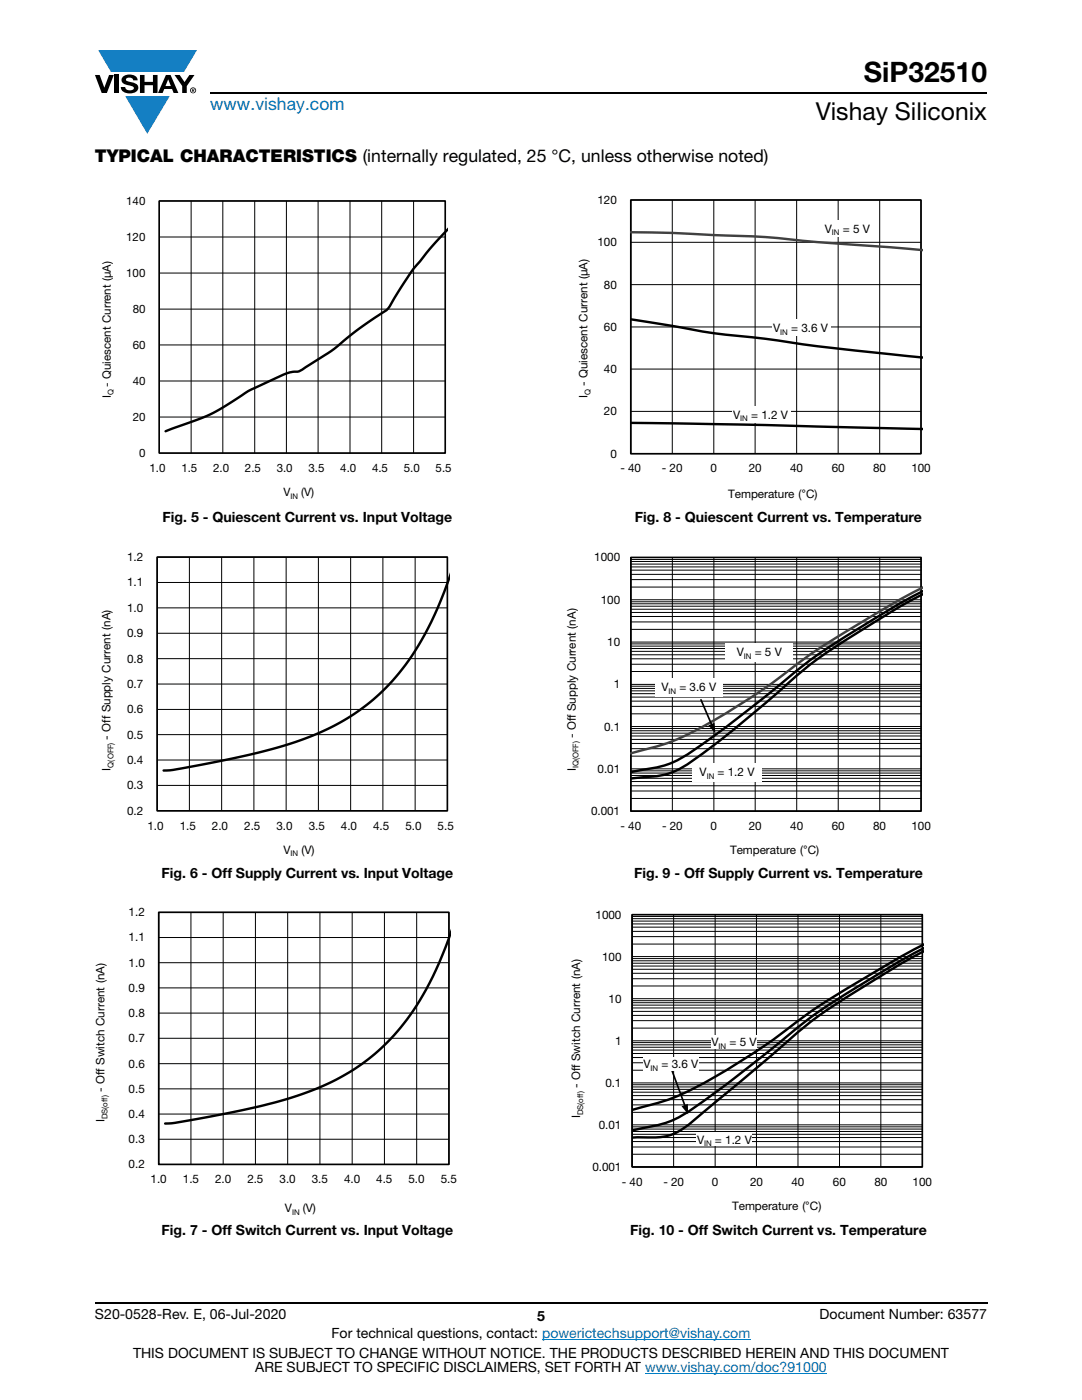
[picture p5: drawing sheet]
<svg xmlns="http://www.w3.org/2000/svg" width="216mm" height="279mm" viewBox="0 0 216 279" stroke-linecap="round" stroke-linejoin="round" font-family="sans-serif">
<g fill="#147fc3">
<path d="M19.6 10h19.7l-2.6 4.3h-1.1h-13.5z"/>
<path d="M25 19.2h8.9l-4.5 7.5z"/>
</g>
<g fill="#000">
<path d="M18.9 15h1l.9 2.5 1-2.5h.9l-1.4 3.6h-1zM22.9 15h.9v3.6h-.9zM24.6 15.3a2.1 2.1 0 0 1 2.8 .3l.1 .4h-.9a.79 .79 0 0 0-.7-.5 .79 .79 0 0 0-.8 .4l.3 .3 1 .2a1.08 1.08 0 0 1 1.2 1 1.08 1.08 0 0 1-1.1 1.2 1.73 1.73 0 0 1-2.4-1.2h.9a.96 .96 0 0 0 .8 .6 .96 .96 0 0 0 .9-.4 1.31 1.31 0 0 0-1.2-.6 1.03 1.03 0 0 1-1.1-.6 1.03 1.03 0 0 1 .2-1.1zM27.9 15h.9v1.3h1.7v-1.3h.9v3.6h-.9v-1.6h-1.7v1.6h-.9zM34.8 15h1.1l.9 1.4 1-1.4h1l-1.5 2.2v1.4h-.9v-1.4z"/>
<path d="M33.6 15.9l.5 1.3h-1.1zM33.1 15l-1.6 3.6h1l.3-.8h1.5l.3 .8h1l-1.6-3.6z"/>
<path d="M38.4 17.8h.2v.2h-.2zM38.3 17.7v.7h.1v-.3l.4 .3-.2-.3 .2-.2-.1-.2z"/>
<path d="M38.1 18a.46 .46 0 0 1 .9 0 .46 .46 0 0 1-.9 0zM37.9 18a.6 .6 0 0 0 1.2 0 .6 .6 0 0 0-1.2 0z"/>
</g>
<path d="M42 18.6h155M18.9 260h178.1" fill="none" stroke="#000" stroke-width=".36"/>
<path d="M108.2 267.3h41.6M128.7 274h36.3" fill="none" stroke="#007ec4" stroke-width=".2"/>
<g fill="#fff">
<path d="M20.2 39h71.2v60.9h-71.2z"/>
<path d="M31.8 40.1h57.1v50.3h-57.1z"/>
</g>
<g fill="none" stroke="#000" stroke-width=".2">
<path d="M31.8 54.5h57.1M31.8 47.3h57.1M31.8 40.1h57.1v50.3h-57.1zM38.1 40.1v50.3M44.5 40.1v50.3M50.8 40.1v50.3M57.1 40.1v50.3M63.5 40.1v50.3M69.8 40.1v50.3M76.2 40.1v50.3M82.5 40.1v50.3M31.8 76h57.1"/>
<path d="M31.8 68.8h57.1M31.8 61.7h57.1M31.8 83.2h57.1"/>
</g>
<path d="M31.8 40.1h57.1v50.3h-57.1z" fill="none" stroke="#000" stroke-width=".31"/>
<path d="M89.3 45.9l-3 3.1-1.7 2.2a67.2 67.2 0 0 0-7.1 10.4l-5.4 3.7-2.6 1.9a63.8 63.8 0 0 1-9.8 6.9 15.3 15.3 0 0 0-6.4 2.2l-.3 .1a28.1 28.1 0 0 0-7 3.9l-.9 .6a54.8 54.8 0 0 1-11.4 4.9l-.7 .3" fill="none" stroke="#000" stroke-width=".48"/>
<g fill="#fff">
<path d="M20.1 110h71.7v61.3h-71.7z"/>
<path d="M31.4 111.2h57.9v50.7h-57.9z"/>
</g>
<g fill="none" stroke="#000" stroke-width=".2">
<path d="M31.4 116.2h57.9M31.4 111.2h57.9v50.6h-57.9zM37.8 111.2v50.6M44.2 111.2v50.6M50.7 111.2v50.6M57.1 111.2v50.6M63.5 111.2v50.6M70 111.2v50.6M76.4 111.2v50.6M82.8 111.2v50.6M31.4 136.5h57.9M31.4 131.4h57.9"/>
<path d="M31.4 126.4h57.9M31.4 121.3h57.9M31.4 156.7h57.9M31.4 151.7h57.9M31.4 146.6h57.9M31.4 141.6h57.9"/>
</g>
<path d="M31.4 111.2h57.9v50.6h-57.9z" fill="none" stroke="#000" stroke-width=".32"/>
<path d="M89.7 115.3l-1.7 4.5-1.9 4.3-2 3.6-2.3 3.7-2.3 3.1-2.6 2.8-2.8 2.6-3.2 2.4-3.2 2-3.5 1.7-3.6 1.5-4.1 1.4-5.2 1.4-6.1 1.3-10.6 2-2 .2" fill="none" stroke="#000" stroke-width=".48"/>
<g fill="#fff">
<path d="M18.9 180.9h72.9v61.8h-72.9z"/>
<path d="M31.7 182.1h57.9v50.3h-57.9z"/>
</g>
<g fill="none" stroke="#000" stroke-width=".2">
<path d="M31.7 182.1h57.9v50.3h-57.9zM31.7 197.2h57.9M31.7 192.1h57.9M31.7 187.1h57.9M38.1 182.1v50.3M44.5 182.1v50.3M51 182.1v50.3M57.4 182.1v50.3M63.8 182.1v50.3M70.3 182.1v50.3M76.7 182.1v50.3M83.1 182.1v50.3"/>
<path d="M31.7 217.3h57.9M31.7 212.3h57.9M31.7 207.2h57.9M31.7 202.2h57.9M31.7 227.4h57.9M31.7 222.3h57.9"/>
</g>
<path d="M31.7 182.1h57.9v50.3h-57.9z" fill="none" stroke="#000" stroke-width=".32"/>
<path d="M90 186.2l-1.9 4.9-2 4.2-1.9 3.7-2.3 3.6-2.6 3.3-2.6 2.7-2.9 2.5-2.9 2.1-3.2 1.9-3.2 1.6-3.9 1.5-3.8 1.3-4.9 1.3-7 1.5-10 1.8-1.9 .1" fill="none" stroke="#000" stroke-width=".48"/>
<g fill="#fff">
<path d="M115.3 38.8h71.1v61.4h-71.1z"/>
<path d="M125.9 39.9h57.9v50.7h-57.9z"/>
</g>
<path d="M125.9 39.9h57.9v50.6h-57.9zM134.1 39.9v50.6M142.4 39.9v50.6M150.7 39.9v50.6M159 39.9v50.6M167.2 39.9v50.6M175.5 39.9v50.6M125.9 56.8h57.9M125.9 48.4h57.9M125.9 73.7h57.9M125.9 65.3h57.9M125.9 82.1h57.9" fill="none" stroke="#000" stroke-width=".2"/>
<path d="M125.9 39.9h57.9v50.6h-57.9z" fill="none" stroke="#000" stroke-width=".32"/>
<path d="M125.9 63.7l6.4 1a160.3 160.3 0 0 0 20.4 2.9l1.1 .1a586.7 586.7 0 0 0 30.4 3.7M125.9 84.4l25.8 .4 32.5 .8" fill="none" stroke="#000" stroke-width=".48"/>
<path d="M125.9 46.3l8.2 .2 7.3 .4a204.8 204.8 0 0 1 22.8 1.5l20 1.5" fill="none" stroke="#404040" stroke-width=".48"/>
<g fill="#fff">
<path d="M164.3 43.9h9.7v3.3h-9.7z"/>
<path d="M154 63.8h11.7v3.2h-11.7z"/>
<path d="M146 81h11.7v3.3h-11.7z"/>
<path d="M112.9 110.1h73.5v61.1h-73.5z"/>
<path d="M125.9 111.2h57.9v50.7h-57.9z"/>
</g>
<g fill="none" stroke="#000" stroke-width=".2">
<path d="M125.9 117.2h57.9M125.9 115.7h57.9M125.9 114.6h57.9M125.9 113.8h57.9M125.9 113.1h57.9M125.9 112.6h57.9M125.9 112.1h57.9M125.9 111.7h57.9M125.9 111.2h57.9v50.7h-57.9zM125.9 119.7h57.9M134.2 111.2v50.7M142.4 111.2v50.7"/>
<path d="M150.7 111.2v50.7M159 111.2v50.7M167.3 111.2v50.7M175.5 111.2v50.7M125.9 139.9h57.9M125.9 139.1h57.9M125.9 138.4h57.9M125.9 137.9h57.9M125.9 137.4h57.9M125.9 136.9h57.9M125.9 134h57.9M125.9 132.6h57.9"/>
<path d="M125.9 131.5h57.9M125.9 130.7h57.9M125.9 130h57.9M125.9 129.4h57.9M125.9 128.9h57.9M125.9 128.5h57.9M125.9 125.6h57.9M125.9 124.1h57.9M125.9 123h57.9M125.9 122.2h57.9M125.9 121.6h57.9M125.9 121h57.9"/>
<path d="M125.9 120.5h57.9M125.9 120.1h57.9M125.9 136.6h57.9M125.9 128.1h57.9M125.9 159.3h57.9M125.9 157.9h57.9M125.9 156.8h57.9M125.9 156h57.9M125.9 155.3h57.9M125.9 154.8h57.9M125.9 154.3h57.9M125.9 153.8h57.9"/>
<path d="M125.9 150.9h57.9M125.9 149.4h57.9M125.9 148.4h57.9M125.9 147.6h57.9M125.9 146.9h57.9M125.9 146.3h57.9M125.9 145.8h57.9M125.9 145.4h57.9M125.9 142.5h57.9M125.9 141h57.9M125.9 153.4h57.9M125.9 145h57.9"/>
</g>
<path d="M125.9 111.2h57.9v50.7h-57.9z" fill="none" stroke="#000" stroke-width=".32"/>
<path d="M184.2 118.6a210.6 210.6 0 0 0-23.1 14.4l-4.2 3.7a203.7 203.7 0 0 1-20.3 16.2 16 16 0 0 1-8.9 2.3l-1.8 .2M184.2 118a230.4 230.4 0 0 0-23.2 14.3l-5.5 4.5a201.9 201.9 0 0 1-19.7 14.6 24.5 24.5 0 0 1-9 2.5l-.9 .2" fill="none" stroke="#000" stroke-width=".48"/>
<path d="M184.2 117.2a252.3 252.3 0 0 0-24.2 14.6 128.4 128.4 0 0 1-25 15.8 69.6 69.6 0 0 1-9.1 2.7" fill="none" stroke="#404040" stroke-width=".48"/>
<path d="M139.9 139.7l2.2 5.1" fill="none" stroke="#000" stroke-width=".34"/>
<path d="M141.3 144.8l1.3-.6 .1 2.1z" fill="#000"/>
<g fill="#fff">
<path d="M138.2 152.4h13.8v3.6h-13.8z"/>
<path d="M130.8 135.4h13.4v3.6h-13.4z"/>
<path d="M144.8 128.4h13.4v3.6h-13.4z"/>
<path d="M113.8 181.4h72.8v60.9h-72.8z"/>
<path d="M126.1 182.5h58v50.4h-58z"/>
</g>
<g fill="none" stroke="#000" stroke-width=".2">
<path d="M126.1 199.7h57.9M126.1 196.8h57.9M126.1 195.3h57.9M126.1 194.2h57.9M126.1 193.4h57.9M126.1 192.8h57.9M126.1 192.2h57.9M126.1 191.7h57.9M126.1 191.3h57.9M126.1 188.4h57.9M126.1 186.9h57.9M126.1 185.9h57.9"/>
<path d="M126.1 185h57.9M126.1 184.4h57.9M126.1 183.8h57.9M126.1 183.3h57.9M126.1 182.9h57.9M126.1 182.5h57.9v50.4h-57.9zM126.1 199.3h57.9M126.1 190.9h57.9M134.4 182.5v50.4M142.7 182.5v50.4M150.9 182.5v50.4M159.2 182.5v50.4"/>
<path d="M167.5 182.5v50.4M175.8 182.5v50.4M126.1 219.5h57.9M126.1 218.7h57.9M126.1 218h57.9M126.1 217.4h57.9M126.1 216.9h57.9M126.1 216.5h57.9M126.1 213.6h57.9M126.1 212.1h57.9M126.1 211.1h57.9M126.1 210.2h57.9"/>
<path d="M126.1 209.6h57.9M126.1 209h57.9M126.1 208.5h57.9M126.1 208.1h57.9M126.1 205.2h57.9M126.1 203.7h57.9M126.1 202.6h57.9M126.1 201.8h57.9M126.1 201.2h57.9M126.1 200.6h57.9M126.1 200.1h57.9M126.1 216.1h57.9"/>
<path d="M126.1 207.7h57.9M126.1 230.4h57.9M126.1 228.9h57.9M126.1 227.8h57.9M126.1 227h57.9M126.1 226.4h57.9M126.1 225.8h57.9M126.1 225.3h57.9M126.1 224.9h57.9M126.1 222h57.9M126.1 220.5h57.9M126.1 224.5h57.9"/>
</g>
<path d="M126.1 182.5h57.9v50.4h-57.9z" fill="none" stroke="#000" stroke-width=".32"/>
<path d="M184.4 189.8a228.4 228.4 0 0 0-23 14.4l-8.4 7.2-11.2 9.4a36.5 36.5 0 0 1-7.4 5.5 19 19 0 0 1-7.4 .7h-.9M184.4 189.2a243.9 243.9 0 0 0-23.2 14.2l-8.2 6.7a203.1 203.1 0 0 1-17 12.6 25.9 25.9 0 0 1-9 2.7l-.9 .2M184.4 188.5a274.3 274.3 0 0 0-24.2 14.5 130.5 130.5 0 0 1-25 15.7 71.5 71.5 0 0 1-9.1 2.8" fill="none" stroke="#000" stroke-width=".48"/>
<path d="M134 213.5l2.7 7.4" fill="none" stroke="#000" stroke-width=".34"/>
<path d="M136 220.8l1.3-.5v2.1z" fill="#000"/>
<g fill="#fff">
<path d="M141.9 206.6h9.2v2.8h-9.2z"/>
<path d="M128.3 211h11.1v2.7h-11.1z"/>
<path d="M139 226h11.1v2.7h-11.1z"/>
</g>
<text font-size="5.6" x="172.4" y="16.4">SiP32510</text>
<text font-size="4.9" x="162.8" y="24">Vishay Siliconix</text>
<text font-size="3.5" fill="#007ec4" x="42" y="21.9">www.vishay.com</text>
<text font-size="3.5" x="18.9" y="32.3">TYPICAL CHARACTERISTICS (internally regulated, 25 °C, unless otherwise noted)</text>
<g font-size="2.8">
<text x="32.4" y="104.1">Fig. 5 - Quiescent Current vs. Input Voltage</text>
<text x="126.7" y="104.1">Fig. 8 - Quiescent Current vs. Temperature</text>
<text x="32.2" y="175.3">Fig. 6 - Off Supply Current vs. Input Voltage</text>
<text x="126.5" y="175.3">Fig. 9 - Off Supply Current vs. Temperature</text>
<text x="32.2" y="246.5">Fig. 7 - Off Switch Current vs. Input Voltage</text>
<text x="125.7" y="246.5">Fig. 10 - Off Switch Current vs. Temperature</text>
<text x="18.9" y="263.3">S20-0528-Rev. E, 06-Jul-2020</text>
<text x="107.2" y="263.6">5</text>
<text x="163.6" y="263.3">Document Number: 63577</text>
<text x="66.1" y="267.1">For technical questions, contact: powerictechsupport@vishay.com</text>
<text x="26.5" y="271">THIS DOCUMENT IS SUBJECT TO CHANGE WITHOUT NOTICE. THE PRODUCTS DESCRIBED HEREIN AND THIS DOCUMENT</text>
<text x="50.9" y="273.8">ARE SUBJECT TO SPECIFIC DISCLAIMERS, SET FORTH AT www.vishay.com/doc?91000</text>
</g>
<g font-size="2.3">
<text x="25.2" y="40.9">140</text>
<text x="119.2" y="40.7">120</text>
<text x="164.6" y="46.4">V</text>
<text x="168.2" y="46.4">= 5 V</text>
<text x="25.2" y="48.1">120</text>
<text x="119.2" y="49.1">100</text>
<text x="25.2" y="55.3">100</text>
<text x="120.5" y="57.6">80</text>
<text x="26.5" y="62.4">80</text>
<text x="26.5" y="69.6">60</text>
<text x="120.5" y="66">60</text>
<text x="154.3" y="66.3">V</text>
<text x="157.9" y="66.3">= 3.6 V</text>
<text x="22.1" y="77.1" transform="rotate(-90 22.1 77.1)">- Quiescent Current (μA)</text>
<text x="26.5" y="76.8">40</text>
<text x="117.2" y="77.1" transform="rotate(-90 117.2 77.1)">- Quiescent Current (μA)</text>
<text x="120.5" y="74.5">40</text>
<text x="22.1" y="79.5" transform="rotate(-90 22.1 79.5)">I</text>
<text x="117.2" y="79.5" transform="rotate(-90 117.2 79.5)">I</text>
<text x="120.5" y="82.9">20</text>
<text x="146.3" y="83.5">V</text>
<text x="149.9" y="83.5">= 1.2 V</text>
<text x="26.5" y="84">20</text>
<text x="27.8" y="91.2">0</text>
<text x="29.9" y="94.1">1.0</text>
<text x="36.2" y="94.1">1.5</text>
<text x="42.5" y="94.1">2.0</text>
<text x="48.9" y="94.1">2.5</text>
<text x="55.2" y="94.1">3.0</text>
<text x="61.6" y="94.1">3.5</text>
<text x="67.9" y="94.1">4.0</text>
<text x="74.2" y="94.1">4.5</text>
<text x="80.6" y="94.1">5.0</text>
<text x="86.9" y="94.1">5.5</text>
<text x="121.8" y="91.3">0</text>
<text x="123.8" y="94.3">- 40</text>
<text x="132.1" y="94.3">- 20</text>
<text x="141.8" y="94.3">0</text>
<text x="149.4" y="94.3">20</text>
<text x="157.7" y="94.3">40</text>
<text x="166" y="94.3">60</text>
<text x="174.2" y="94.3">80</text>
<text x="181.9" y="94.3">100</text>
<text x="56.6" y="99.1">V</text>
<text x="60.1" y="99.1">(V)</text>
<text x="145.3" y="99.4">Temperature (°C)</text>
<text x="25.4" y="112">1.2</text>
<text x="118.6" y="112">1000</text>
<text x="25.4" y="117">1.1</text>
<text x="25.4" y="122.1">1.0</text>
<text x="119.9" y="120.5">100</text>
<text x="25.4" y="127.2">0.9</text>
<text x="121.2" y="128.9">10</text>
<text x="147" y="130.9">V</text>
<text x="150.6" y="130.9">= 5 V</text>
<text x="25.4" y="137.3">0.7</text>
<text x="25.4" y="132.2">0.8</text>
<text x="122.5" y="137.4">1</text>
<text x="132" y="137.9">V</text>
<text x="135.6" y="137.9">= 3.6 V</text>
<text x="25.4" y="142.3">0.6</text>
<text x="22.1" y="147.6" transform="rotate(-90 22.1 147.6)">- Off Supply Current (nA)</text>
<text x="25.4" y="147.4">0.5</text>
<text x="114.9" y="147.3" transform="rotate(-90 114.9 147.3)">- Off Supply Current (nA)</text>
<text x="120.5" y="145.8">0.1</text>
<text x="22.1" y="153.8" transform="rotate(-90 22.1 153.8)">I</text>
<text x="25.4" y="152.5">0.4</text>
<text x="114.9" y="153.9" transform="rotate(-90 114.9 153.9)">I</text>
<text x="119.2" y="154.2">0.01</text>
<text x="139.6" y="154.9">V</text>
<text x="143.2" y="154.9">= 1.2 V</text>
<text x="25.4" y="157.5">0.3</text>
<text x="25.4" y="162.6">0.2</text>
<text x="29.4" y="165.6">1.0</text>
<text x="35.9" y="165.6">1.5</text>
<text x="42.3" y="165.6">2.0</text>
<text x="48.7" y="165.6">2.5</text>
<text x="55.2" y="165.6">3.0</text>
<text x="61.6" y="165.6">3.5</text>
<text x="68" y="165.6">4.0</text>
<text x="74.5" y="165.6">4.5</text>
<text x="80.9" y="165.6">5.0</text>
<text x="87.3" y="165.6">5.5</text>
<text x="117.9" y="162.7">0.001</text>
<text x="123.8" y="165.6">- 40</text>
<text x="132.1" y="165.6">- 20</text>
<text x="141.8" y="165.6">0</text>
<text x="149.4" y="165.6">20</text>
<text x="157.7" y="165.6">40</text>
<text x="166" y="165.6">60</text>
<text x="174.2" y="165.6">80</text>
<text x="181.9" y="165.6">100</text>
<text x="56.6" y="170.4">V</text>
<text x="60.2" y="170.4">(V)</text>
<text x="145.7" y="170.4">Temperature (°C)</text>
<text x="25.7" y="182.8">1.2</text>
<text x="118.8" y="183.3">1000</text>
<text x="25.7" y="187.9">1.1</text>
<text x="120.1" y="191.7">100</text>
<text x="25.7" y="197.9">0.9</text>
<text x="25.7" y="192.9">1.0</text>
<text x="25.7" y="203">0.8</text>
<text x="121.4" y="200.1">10</text>
<text x="25.7" y="208">0.7</text>
<text x="122.7" y="208.5">1</text>
<text x="142" y="208.8">V</text>
<text x="145.6" y="208.8">= 5 V</text>
<text x="25.7" y="213.1">0.6</text>
<text x="128.4" y="213.2">V</text>
<text x="132" y="213.2">= 3.6 V</text>
<text x="20.9" y="218" transform="rotate(-90 20.9 218)">- Off Switch Current (nA)</text>
<text x="25.7" y="218.1">0.5</text>
<text x="115.8" y="217.2" transform="rotate(-90 115.8 217.2)">- Off Switch Current (nA)</text>
<text x="120.8" y="216.9">0.1</text>
<text x="20.9" y="223.9" transform="rotate(-90 20.9 223.9)">I</text>
<text x="25.7" y="223.1">0.4</text>
<text x="115.8" y="223.1" transform="rotate(-90 115.8 223.1)">I</text>
<text x="119.5" y="225.3">0.01</text>
<text x="25.7" y="233.2">0.2</text>
<text x="25.7" y="228.2">0.3</text>
<text x="118.2" y="233.7">0.001</text>
<text x="139.1" y="228.2">V</text>
<text x="142.7" y="228.2">= 1.2 V</text>
<text x="30.1" y="236.1">1.0</text>
<text x="36.5" y="236.1">1.5</text>
<text x="42.9" y="236.1">2.0</text>
<text x="49.4" y="236.1">2.5</text>
<text x="55.8" y="236.1">3.0</text>
<text x="62.2" y="236.1">3.5</text>
<text x="68.7" y="236.1">4.0</text>
<text x="75.1" y="236.1">4.5</text>
<text x="81.5" y="236.1">5.0</text>
<text x="87.9" y="236.1">5.5</text>
<text x="124.1" y="236.6">- 40</text>
<text x="132.4" y="236.6">- 20</text>
<text x="142" y="236.6">0</text>
<text x="149.7" y="236.6">20</text>
<text x="157.9" y="236.6">40</text>
<text x="166.2" y="236.6">60</text>
<text x="174.5" y="236.6">80</text>
<text x="182.1" y="236.6">100</text>
<text x="56.9" y="241.8">V</text>
<text x="60.4" y="241.8">(V)</text>
<text x="146.1" y="241.5">Temperature (°C)</text>
</g>
<g font-size="1.6">
<text x="166" y="47">IN</text>
<text x="155.7" y="66.9">IN</text>
<text x="117.8" y="78.9" transform="rotate(-90 117.8 78.9)">Q</text>
<text x="147.7" y="84.1">IN</text>
<text x="148.4" y="131.5">IN</text>
<text x="133.4" y="138.4">IN</text>
<text x="22.6" y="153.2" transform="rotate(-90 22.6 153.2)">Q(OFF)</text>
<text x="115.5" y="153.3" transform="rotate(-90 115.5 153.3)">IQ(OFF)</text>
<text x="141" y="155.5">IN</text>
<text x="58" y="170.9">IN</text>
<text x="143.4" y="209.4">IN</text>
<text x="129.8" y="213.8">IN</text>
<text x="21.4" y="223.3" transform="rotate(-90 21.4 223.3)">DS(off)</text>
<text x="116.3" y="222.5" transform="rotate(-90 116.3 222.5)">DS(off)</text>
<text x="140.5" y="228.8">IN</text>
<text x="58.3" y="242.4">IN</text>
</g>
<g font-size="1.5">
<text x="22.6" y="78.9" transform="rotate(-90 22.6 78.9)">Q</text>
<text x="58" y="99.6">IN</text>
</g>
</svg>
